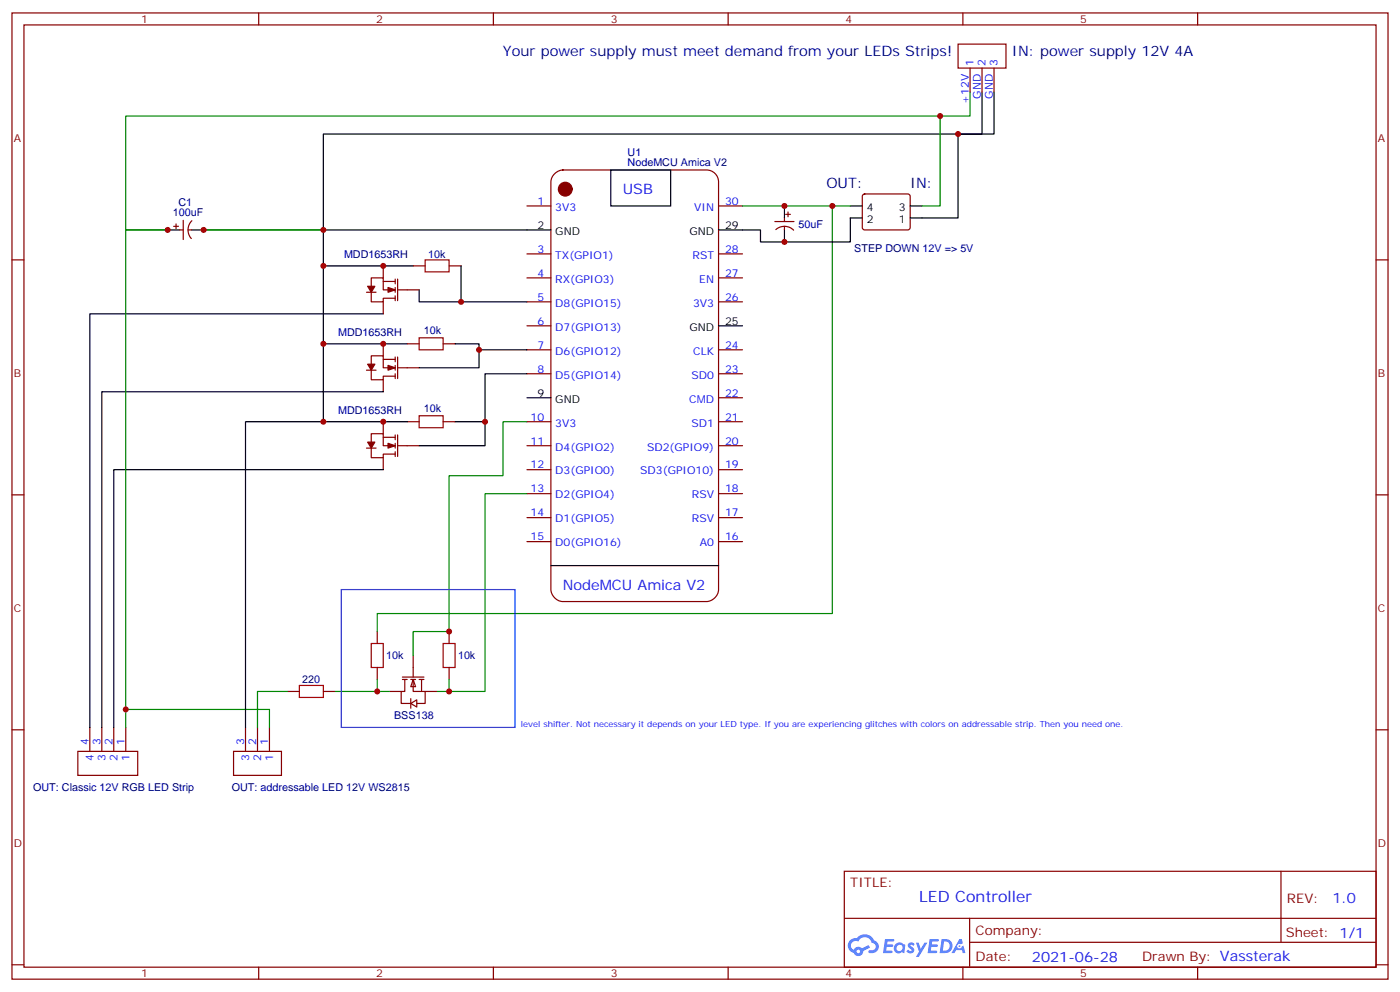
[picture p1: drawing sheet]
<svg xmlns="http://www.w3.org/2000/svg" width="412mm" height="292mm" viewBox="0 0 412 292" stroke-linecap="round" stroke-linejoin="round" font-family="sans-serif">
<g fill="none" stroke="#870000" stroke-width=".35">
<path d="M3.5 3.8h405.4v284.3h-405.4zM7.1 7.3h398.2v277.3h-398.2zM76.2 3.8v3.5M145.3 3.8v3.5M214.5 3.8v3.5M283.6 3.8v3.5M352.8 3.8v3.5M3.5 76.5h3.6M405.3 76.5h3.6M3.5 145.6h3.6M405.3 145.6h3.6M3.5 214.8h3.6"/>
<path d="M405.3 214.8h3.6M248.7 256.4h156.6v28.2h-156.6zM377.3 256.4v20.9M248.7 270.2h156.5M285.6 277.3h119.6M285.6 270.2v14.2M3.5 283.9h3.6M76.2 284.6v3.5M145.3 284.6v3.5M214.5 284.6v3.5M283.6 284.6v3.5M352.8 284.6v3.5"/>
<path d="M405.3 283.9h3.6"/>
</g>
<g fill="#5487ff">
<path d="M267.7 277.6a1.22 1.22 0 0 1 1.7 .2l-.4 .6a.47 .47 0 0 0-.3-.4 .47 .47 0 0 0-.5 .2l.1 .2a1.14 1.14 0 0 1 .8 1.8 1.14 1.14 0 0 1-1.9 0l-.2-.2 .5-.6 .7 .5a.29 .29 0 0 0 .3-.3 .29 .29 0 0 0-.2-.3 1.04 1.04 0 0 1-.6-1.7z"/>
<path d="M260.7 276.3h2.4l.3 .2-.2 .5-1.8 .1-.1 .8h1.5l.3 .4-.3 .4h-1.6l-.2 1.1h1.7l.2 .3-.2 .3-2.6 .1z"/>
<path d="M273.8 276.3h2.4l.3 .2-.1 .5-1.8 .1-.2 .8h1.6l.3 .4-.4 .4h-1.6l-.1 1.1h1.7l.2 .3-.2 .3-2.6 .1z"/>
<path d="M282.6 276.3h.7l.3 1.3-.6 .3a.69 .69 0 0 0-1 .3 .69 .69 0 0 0 .4 .9 .69 .69 0 0 0 .9-.6l.5-.2 .6 2.2h-.8l-.2-.9h-1.8l-.5 .9h-.8z"/>
<path d="M269.8 277.4h.8l.6 1.8 1.1-1.8h.9l-2.6 4.2h-.8l.9-1.5z"/>
<path d="M277.4 276.3l-.6 4.2h1.3a2.11 2.11 0 0 0 2.5-2.1 2.11 2.11 0 0 0-2.5-2.1zM278.1 277.1a1.39 1.39 0 0 1 1.7 1.4 1.39 1.39 0 0 1-1.8 1.3h-.3z"/>
<path d="M263.7 277.9a1.54 1.54 0 0 0-.1 2.2 1.54 1.54 0 0 0 2.2 .1l.6 .3 .3-2.3-.2-.3h-.4a1.49 1.49 0 0 0-2.4 0zM264 278.9a.94 .94 0 0 1 1.8 0 .94 .94 0 0 1-1.8 0z"/>
<path d="M250.4 276.7a2.18 2.18 0 0 0 1.1 3.7 1.44 1.44 0 0 0 1.6 .9 1.44 1.44 0 0 0 1.2-1.4l2-1.1-.5-.7-1.9 1a1.47 1.47 0 0 0-2.4 .4 1.39 1.39 0 0 1-.7-1.9 1.39 1.39 0 0 1 2-.5 2.12 2.12 0 0 1 2.2-1.3 2.12 2.12 0 0 1 1.9 1.7 1.14 1.14 0 0 1 1.1 1.4 1.14 1.14 0 0 1-1.7 .7 .43 .43 0 0 0-.5 .4 .43 .43 0 0 0 .4 .5 1.98 1.98 0 0 0 2.5-1.2 1.98 1.98 0 0 0-1.2-2.6 3.1 3.1 0 0 0-5.3-.6l-.9 .1zM252.3 280a.55 .55 0 0 1 1.1 0 .55 .55 0 0 1-1.1 0z"/>
<circle cx="282.6" cy="278.4" r=".26"/>
</g>
<path d="M125.2 76.5h7.1v3.5h-7.1zM123.5 99.4h7v3.5h-7zM123.5 122.3h7v3.6h-7zM109.4 189.4h3.5v7h-3.5zM130.5 189.4h3.6v7h-3.6zM88.2 201.7h7v3.5h-7z" fill="none" stroke="#a10000" stroke-width=".35"/>
<g fill="none" stroke="#870000" stroke-width=".35">
<path d="M282.2 13h14.1v7h-14.1zM285.8 20v7.1M289.3 20v7.1M292.8 20v7.1M163.4 51.1a3.6 3.6 0 0 1 2.4-1.1h42.3a3.5 3.5 0 0 1 3.6 3.6v119.9a3.8 3.8 0 0 1-3.6 3.5h-42.3a3.8 3.8 0 0 1-3.5-3.5v-119.9a3.5 3.5 0 0 1 1.1-2.5zM51.2 66.6h1.4M51.9 65.9v1.4M52.9 67.7h1.1M54 64.8v5.7M55.4 67.7h1M56.5 65a3.8 3.8 0 0 0-.1 5.2M112.9 78.2v3.6"/>
<path d="M121.7 78.2h3.5M132.3 78.2h3.5M155.2 60.6h7.1M155.2 74.7h7.1M211.7 60.6h7M211.7 74.7h7M107.9 86h2.9M109.4 84.2v-2.4h3.5v3.5h3.5M109.4 86v2.8h3.5v-1h3.5M112.9 88.8v3.6M112.9 82.8h3.5M116.4 82.1v1.4"/>
<path d="M116.4 84.6v1.4M116.4 87.1v1.4M117.1 82.1v6.4M117.1 85.3h6.4M155.2 81.8h7.1M155.2 88.8h7.1M155.2 95.9h7.1M211.7 81.8h7M211.7 88.8h7M107.9 108.9h2.9M109.4 107.2v-2.5h3.5v3.5h3.5M109.4 108.9v2.9h3.5v-1.1h3.5"/>
<path d="M112.9 101.2v3.5M112.9 111.8v3.5M112.9 105.8h3.5M116.4 105.1v1.4M116.4 107.5v1.4M116.4 110v1.4M117.1 105.1v6.3M117.1 108.2h6.4M119.9 101.2h3.6M130.5 101.2h3.6M155.2 102.9h7.1M155.2 110h7.1"/>
<path d="M211.7 102.9h7M211.7 110h7M211.7 117.1h7M107.9 131.9h2.9M109.4 130.1v-2.5h3.5v3.6h3.5M109.4 131.9v2.8h3.5v-1.1h3.5M112.9 124.1v3.5M112.9 134.7v3.5M112.9 128.7h3.5M116.4 128v1.4M116.4 130.5v1.4M116.4 132.9v1.4"/>
<path d="M117.1 131.2h6.4M117.1 128v6.3M119.9 124.1h3.6M130.5 124.1h3.6M155.2 124.1h7.1M155.2 131.2h7.1M155.2 138.2h7.1M211.7 124.1h7M211.7 131.2h7M211.7 138.2h7M155.2 145.3h7.1M155.2 152.3h7.1"/>
<path d="M155.2 159.4h7.1M211.7 145.3h7M211.7 152.3h7M211.7 159.4h7M111.1 185.8v3.6M111.1 196.4v3.6M132.3 185.8v3.6M132.3 196.4v3.6M26.5 214.1v7M30 214.1v7M33.5 214.1v7M37 214.1v7"/>
<path d="M72.3 214.1v7M75.8 214.1v7M79.4 214.1v7M84.7 203.5h3.5M95.2 203.5h3.6M22.9 221.1h17.7v7.1h-17.7zM68.8 221.1h14.1v7.1h-14.1z"/>
</g>
<g fill="#870000" stroke="#870000" stroke-width=".35">
<path d="M108.3 130.1h2.1l-1 1.8z"/>
<path d="M114.3 130.5l2.1 .7-2.1 .7z"/>
<path d="M108.3 107.2h2.1l-1 1.7z"/>
<path d="M114.3 107.5l2.1 .7-2.1 .7z"/>
<path d="M108.3 84.2h2.1l-1 1.8z"/>
<path d="M114.3 84.6l2.1 .7-2.1 .7z"/>
<circle cx="166.5" cy="55.7" r="2.03"/>
</g>
<g fill="none" stroke="#000" stroke-width=".35">
<path d="M289.3 27.1v12.3h-194.1v28.3h67.1M292.8 27.1v12.3h-10.6M179.9 50h17.7v10.6h-17.7zM49.4 67.7h3.5M56.4 67.7h38.8v10.5h26.5M95.2 78.2v23h24.7M135.8 78.2v10.6M211.7 67.7h7M123.5 85.3v3.5h31.7M211.7 95.9h7M95.2 101.2v22.9h24.7M134.1 101.2h7v1.7"/>
<path d="M155.2 102.9h-14.1v5.3h-17.6M155.2 110h-12.3v21.2h-19.4M155.2 117.1h7.1M134.1 124.1h8.8M162.3 166.4h49.4"/>
</g>
<path d="M285.8 27.1v7h-248.8v33.6h12.4" fill="none" stroke="#008700" stroke-width=".35"/>
<g fill="#fff" stroke="#870000" stroke-width=".35">
<path d="M121.7 200l.7 2.1h-1.4z"/>
<path d="M121 207l1.8-1v2.1z"/>
</g>
<g fill="none" stroke="#870000" stroke-width=".35">
<path d="M254.2 57.3l.5-.2h12.7l.5 .2 .2 .5-.1 9.4-.6 .5-13-.1-.4-.6v-9.2zM228.2 65.2h5.7M228.5 67.6a3.8 3.8 0 0 1 5.3 .1M231.1 64.1v1.1M231.1 66.6v1.1M231.4 63.1h1.4M232.1 62.4v1.4M118.5 199.2h6.4M118.5 200h1.4M119.2 200v3.5h-1v3.5h2.8M121 200h1.4M121.7 200v3.5h3.5v3.5h-2.4"/>
<path d="M121.7 192.9v6.3M123.5 200h1.4M124.2 200v3.5M114.7 203.5h3.5M121 205.6v2.8M125.2 203.5h3.6"/>
</g>
<path d="M282.2 39.4v24.7h-14.1M231.1 60.6v3.5M231.1 67.7v3.5M250.5 60.6h3.5M254 64.1h-3.5v7.1h-26.5v-3.5h-5.3M268.1 60.6h3.5M112.9 92.4h-86.4v121.7M112.9 115.3h-82.9v98.8M95.2 124.1h-22.9v90M112.9 138.2h-79.4v75.9" fill="none" stroke="#000" stroke-width=".35"/>
<path d="M276.9 34.1v26.5h-5.3M49.4 67.7h-12.4v146.4M60 67.7h35.2M218.7 60.6h31.8M245.2 60.6v120h-134.1v5.2M155.2 124.1h-7v15.9h-15.9v45.8h-10.6v7.1M155.2 145.3h-12.3v58.2h-10.6M111.1 200v3.5h3.6M132.3 200v3.5h-3.5M37 208.8h42.4v5.3M84.7 203.5h-8.9v10.6M98.8 203.5h12.3" fill="none" stroke="#008700" stroke-width=".35"/>
<path d="M100.5 173.5h51.2v40.6h-51.2z" fill="none" stroke="#03f" stroke-width=".35"/>
<g fill="#c00">
<circle cx="95.3" cy="78.2" r=".88"/>
<circle cx="95.3" cy="101.2" r=".88"/>
<circle cx="112.9" cy="78.2" r=".88"/>
<circle cx="135.8" cy="88.8" r=".88"/>
<circle cx="141.1" cy="102.9" r=".88"/>
<circle cx="112.9" cy="101.2" r=".88"/>
<circle cx="112.9" cy="124.1" r=".88"/>
<circle cx="142.9" cy="124.1" r=".88"/>
<circle cx="282.2" cy="39.4" r=".88"/>
<circle cx="276.9" cy="34.1" r=".88"/>
<circle cx="95.3" cy="67.7" r=".88"/>
<circle cx="132.3" cy="203.5" r=".88"/>
<circle cx="132.3" cy="185.8" r=".88"/>
<circle cx="245.2" cy="60.6" r=".88"/>
<circle cx="111.1" cy="203.5" r=".88"/>
<circle cx="37" cy="208.8" r=".88"/>
<circle cx="95.3" cy="124.1" r=".88"/>
<circle cx="231.1" cy="60.6" r=".88"/>
<circle cx="231.1" cy="71.2" r=".88"/>
<circle cx="60" cy="67.7" r=".88"/>
<circle cx="49.4" cy="67.7" r=".88"/>
</g>
<text font-size="4.6" fill="#00f" x="270.8" y="265.4">LED Controller</text>
<g font-size="4.2" fill="#000080">
<text x="148.2" y="16.5">Your power supply must meet demand from your LEDs Strips!</text>
<text x="298.1" y="16.5">IN: power supply 12V 4A</text>
<text x="243.4" y="55.3">OUT:</text>
<text x="268.1" y="55.3">IN:</text>
</g>
<g font-size="4.2" fill="#00f">
<text x="183.4" y="57.1">USB</text>
<text x="165.8" y="173.5">NodeMCU Amica V2</text>
<text x="392.5" y="265.7">1.0</text>
<text x="304" y="283">2021-06-28</text>
</g>
<g font-size="3.9" fill="#800">
<text x="250.5" y="261">TITLE:</text>
<text x="379.1" y="265.7">REV:</text>
<text x="287.4" y="275.2">Company:</text>
<text x="378.7" y="275.8">Sheet: 1/1</text>
<text x="287.4" y="282.9">Date:</text>
<text x="336.4" y="282.9">Drawn By: Vassterak</text>
</g>
<g font-size="3.2" fill="#800">
<text x="41.6" y="6.8">1</text>
<text x="110.8" y="6.8">2</text>
<text x="179.9" y="6.8">3</text>
<text x="249.1" y="6.8">4</text>
<text x="318.2" y="6.8">5</text>
<text x="4.1" y="41.9">A</text>
<text x="405.9" y="41.9">A</text>
<text x="4.1" y="111.1">B</text>
<text x="405.9" y="111.1">B</text>
<text x="4.1" y="180.2">C</text>
<text x="405.9" y="180.2">C</text>
<text x="4.1" y="249.3">D</text>
<text x="405.9" y="249.3">D</text>
<text x="41.6" y="287.6">1</text>
<text x="110.8" y="287.6">2</text>
<text x="179.9" y="287.6">3</text>
<text x="249.1" y="287.6">4</text>
<text x="318.2" y="287.6">5</text>
</g>
<g font-size="3.2" fill="#00f">
<text x="286.8" y="19.3" transform="rotate(-90 286.8 19.3)">1</text>
<text x="290.3" y="19.3" transform="rotate(-90 290.3 19.3)">2</text>
<text x="293.9" y="19.3" transform="rotate(-90 293.9 19.3)">3</text>
<text x="288.9" y="29.1" transform="rotate(-90 288.9 29.1)">GND</text>
<text x="292.5" y="29.1" transform="rotate(-90 292.5 29.1)">GND</text>
<text x="285.4" y="30.6" transform="rotate(-90 285.4 30.6)">+12V</text>
<text x="158.3" y="60.3">1</text>
<text x="163.6" y="62">3V3</text>
<text x="204.5" y="62">VIN</text>
<text x="213.6" y="60.3">30</text>
<text x="158.3" y="74.4">3</text>
<text x="163.6" y="76.1">TX(GPIO1)</text>
<text x="204" y="76.1">RST</text>
<text x="213.6" y="74.4">28</text>
<text x="158.3" y="81.4">4</text>
<text x="163.6" y="83.2">RX(GPIO3)</text>
<text x="206" y="83.2">EN</text>
<text x="213.6" y="81.4">27</text>
<text x="158.3" y="88.5">5</text>
<text x="213.6" y="88.5">26</text>
<text x="158.3" y="95.5">6</text>
<text x="163.6" y="90.2">D8(GPIO15)</text>
<text x="204.2" y="90.2">3V3</text>
<text x="163.6" y="97.3">D7(GPIO13)</text>
<text x="158.3" y="102.6">7</text>
<text x="163.6" y="104.4">D6(GPIO12)</text>
<text x="204.2" y="104.4">CLK</text>
<text x="213.6" y="102.6">24</text>
<text x="158.3" y="109.6">8</text>
<text x="163.6" y="111.4">D5(GPIO14)</text>
<text x="203.7" y="111.4">SD0</text>
<text x="213.6" y="109.6">23</text>
<text x="203" y="118.5">CMD</text>
<text x="213.6" y="116.7">22</text>
<text x="156.3" y="123.8">10</text>
<text x="163.6" y="125.5">3V3</text>
<text x="203.7" y="125.5">SD1</text>
<text x="213.6" y="123.8">21</text>
<text x="156.3" y="130.8">11</text>
<text x="213.6" y="130.8">20</text>
<text x="156.3" y="137.9">12</text>
<text x="163.6" y="132.6">D4(GPIO2)</text>
<text x="190.6" y="132.6">SD2(GPIO9)</text>
<text x="213.6" y="137.9">19</text>
<text x="163.6" y="139.6">D3(GPIO0)</text>
<text x="188.6" y="139.6">SD3(GPIO10)</text>
<text x="156.3" y="144.9">13</text>
<text x="163.6" y="146.7">D2(GPIO4)</text>
<text x="203.8" y="146.7">RSV</text>
<text x="213.6" y="144.9">18</text>
<text x="156.3" y="152">14</text>
<text x="163.6" y="153.7">D1(GPIO5)</text>
<text x="203.8" y="153.7">RSV</text>
<text x="213.6" y="152">17</text>
<text x="156.3" y="159">15</text>
<text x="163.6" y="160.8">D0(GPIO16)</text>
<text x="206.2" y="160.8">A0</text>
<text x="213.6" y="159">16</text>
<text x="26.1" y="219.4" transform="rotate(-90 26.1 219.4)">4</text>
<text x="29.6" y="219.4" transform="rotate(-90 29.6 219.4)">3</text>
<text x="33.2" y="219.4" transform="rotate(-90 33.2 219.4)">2</text>
<text x="36.7" y="219.4" transform="rotate(-90 36.7 219.4)">1</text>
<text x="72" y="219.4" transform="rotate(-90 72 219.4)">3</text>
<text x="75.5" y="219.4" transform="rotate(-90 75.5 219.4)">2</text>
<text x="79" y="219.4" transform="rotate(-90 79 219.4)">1</text>
<text x="27.5" y="223.8" transform="rotate(-90 27.5 223.8)">4</text>
<text x="31" y="223.8" transform="rotate(-90 31 223.8)">3</text>
<text x="34.6" y="223.8" transform="rotate(-90 34.6 223.8)">2</text>
<text x="38.1" y="223.8" transform="rotate(-90 38.1 223.8)">1</text>
<text x="73.4" y="223.8" transform="rotate(-90 73.4 223.8)">3</text>
<text x="76.9" y="223.8" transform="rotate(-90 76.9 223.8)">2</text>
<text x="80.4" y="223.8" transform="rotate(-90 80.4 223.8)">1</text>
</g>
<g font-size="3.2" fill="#000080">
<text x="184.9" y="45.8">U1</text>
<text x="184.9" y="49">NodeMCU Amica V2</text>
<text x="50.9" y="63.5">100uF</text>
<text x="52.6" y="60.6">C1</text>
<text x="235.2" y="67">50uF</text>
<text x="101.3" y="75.9">MDD1653RH</text>
<text x="126.1" y="75.9">10k</text>
<text x="251.7" y="74.1">STEP DOWN 12V =&gt; 5V</text>
<text x="99.6" y="98.8">MDD1653RH</text>
<text x="124.9" y="98.4">10k</text>
<text x="99.6" y="121.7">MDD1653RH</text>
<text x="124.9" y="121.3">10k</text>
<text x="113.7" y="194">10k</text>
<text x="134.9" y="194">10k</text>
<text x="89" y="201.1">220</text>
<text x="116.1" y="211.7">BSS138</text>
<text x="9.8" y="232.9">OUT: Classic 12V RGB LED Strip</text>
<text x="68.3" y="232.8">OUT: addressable LED 12V WS2815</text>
</g>
<g font-size="3.2">
<text x="255.3" y="62">4</text>
<text x="255.3" y="65.5">2</text>
<text x="264.8" y="65.5">1</text>
<text x="264.8" y="62">3</text>
<text x="158.3" y="67.3">2</text>
<text x="163.6" y="69.1">GND</text>
<text x="203.1" y="69.1">GND</text>
<text x="213.6" y="67.3">29</text>
<text x="213.6" y="95.5">25</text>
<text x="203.1" y="97.3">GND</text>
<text x="158.3" y="116.7">9</text>
<text x="163.6" y="118.5">GND</text>
</g>
<text font-size="2.5" fill="#00f" x="153.5" y="214.1">level shifter. Not necessary it depends on your LED type. If you are experiencing glitches with colors on addressable strip. Then you need one.</text>
</svg>
